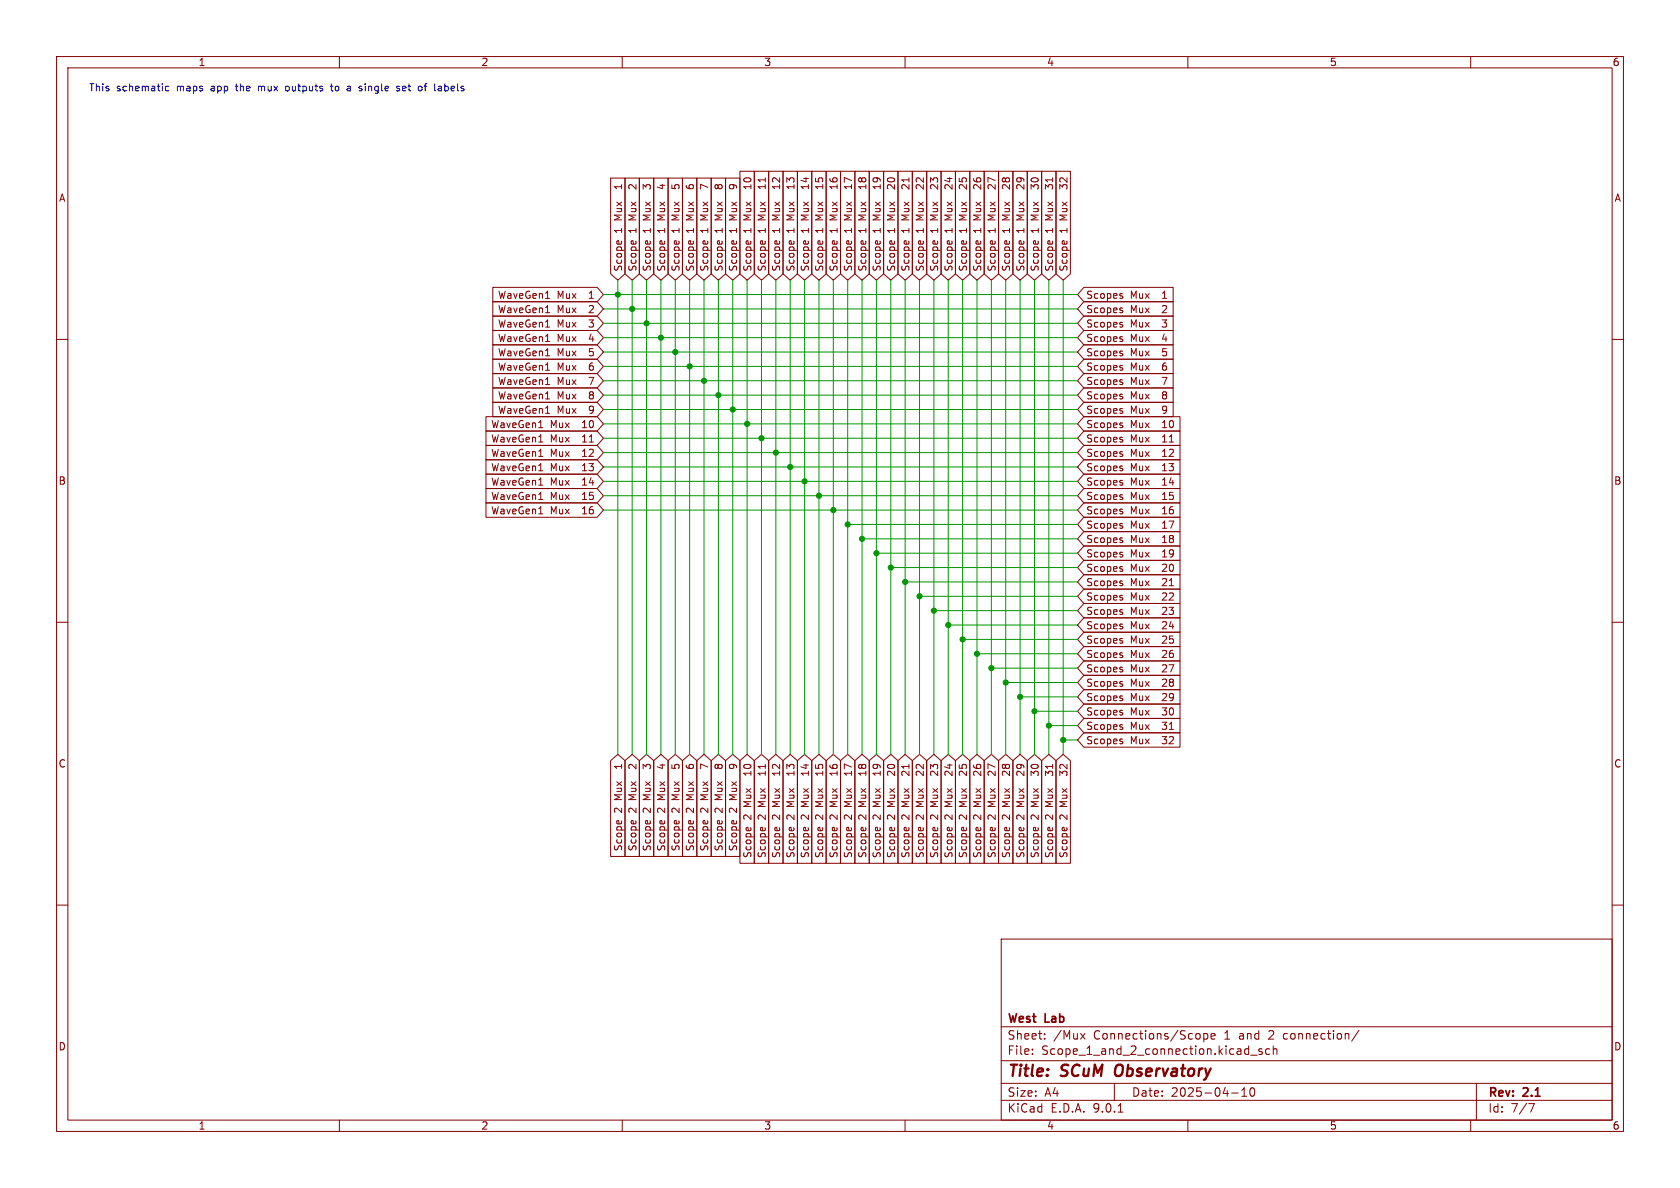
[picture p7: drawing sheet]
<svg xmlns="http://www.w3.org/2000/svg" width="297mm" height="210mm" viewBox="0 0 297 210" stroke-linecap="round" stroke-linejoin="round" font-family="sans-serif">
<g fill="none" stroke="#840000" stroke-width=".18">
<path d="M10 10h277v190h-277zM12 12h273v186h-273zM60 10v2M110 10v2M160 10v2M210 10v2M260 10v2M107.9 31.5h2.6v16.9l-1.3 1.1-1.3-1.1zM108.9 33.2l.1 .2M109.9 32.6v.8M110.5 31.5h2.5v16.9l-1.2 1.1-1.3-1.1zM113 31.5h2.6v16.9l-1.3 1.1-1.3-1.1z"/>
<path d="M115.6 31.5h2.5v16.9l-1.3 1.1-1.2-1.1zM118.1 31.5h2.6v16.9l-1.3 1.1-1.3-1.1zM120.6 31.5h2.6v16.9l-1.3 1.1-1.3-1.1zM123.2 31.5h2.5v16.9l-1.2 1.1-1.3-1.1zM125.7 31.5h2.6v16.9l-1.3 1.1-1.3-1.1zM128.3 31.5h2.5v16.9l-1.3 1.1-1.2-1.1zM130.8 30.3h2.6v18.1l-1.3 1.1-1.3-1.1zM131.8 33.2v.2M132.8 32.6v.8M133.3 30.3h2.6v18.1l-1.3 1.1-1.3-1.1zM134.3 33.2l.1 .2M135.3 32.6v.8"/>
<path d="M135.9 30.3h2.5v18.1l-1.2 1.1-1.3-1.1zM136.9 33.2v.2M137.8 32.6v.8M138.4 30.3h2.6v18.1l-1.3 1.1-1.3-1.1zM139.4 33.2l.1 .2M140.4 32.6v.8M141 30.3h2.5v18.1l-1.3 1.1-1.2-1.1zM141.9 33.2l.1 .2M142.9 32.6v.8M143.5 30.3h2.6v18.1l-1.3 1.1-1.3-1.1zM144.5 33.2v.2M145.5 32.6v.8"/>
<path d="M146 30.3h2.6v18.1l-1.3 1.1-1.3-1.1zM147 33.2l.1 .2M148 32.6v.8M148.6 30.3h2.5v18.1l-1.2 1.1-1.3-1.1zM149.6 33.2v.2M150.5 32.6v.8M151.1 30.3h2.6v18.1l-1.3 1.1-1.3-1.1zM152.1 33.2l.1 .2M153.1 32.6v.8M153.7 30.3h2.5v18.1l-1.3 1.1-1.2-1.1zM154.6 33.2l.1 .2M155.6 32.6v.8"/>
<path d="M156.2 30.3h2.6v18.1l-1.3 1.1-1.3-1.1zM158.7 30.3h2.6v18.1l-1.3 1.1-1.3-1.1zM161.3 30.3h2.5v18.1l-1.2 1.1-1.3-1.1zM163.8 30.3h2.6v18.1l-1.3 1.1-1.3-1.1zM166.4 30.3h2.5v18.1l-1.3 1.1-1.2-1.1zM168.9 30.3h2.6v18.1l-1.3 1.1-1.3-1.1zM171.4 30.3h2.6v18.1l-1.3 1.1-1.3-1.1zM174 30.3h2.5v18.1l-1.2 1.1-1.3-1.1zM176.5 30.3h2.6v18.1l-1.3 1.1-1.3-1.1zM179.1 30.3h2.5v18.1l-1.3 1.1-1.2-1.1zM181.6 30.3h2.6v18.1l-1.3 1.1-1.3-1.1zM184.1 30.3h2.6v18.1l-1.3 1.1-1.3-1.1z"/>
<path d="M186.7 30.3h2.5v18.1l-1.2 1.1-1.3-1.1zM87.1 55.9h18.5l1.1 1.3-1.1 1.2h-18.5zM87.1 58.4h18.5l1.1 1.3-1.1 1.3h-18.5zM87.1 50.8h18.5l1.1 1.3-1.1 1.2h-18.5zM87.1 53.3h18.5l1.1 1.3-1.1 1.3h-18.5zM96.4 57.8h.8M96.4 52.7h.8M96.4 55.3h.8M191.6 55.9h15.8v2.5h-15.8l-1.1-1.2zM191.6 53.3h15.8v2.6h-15.8l-1.1-1.3zM191.6 50.8h15.8v2.5h-15.8l-1.1-1.2zM191.6 58.4h15.8v2.6h-15.8l-1.1-1.3z"/>
<path d="M198.3 52.3l.2 .2-.2 .2M198.3 54.9l.2 .1-.2 .3M198.3 57.4l.2 .2-.2 .2M198.3 59.9l.2 .2-.2 .3M198.3 57h.1M198.3 54.4l.1 .1M198.3 51.9l.1 .1M198.3 59.5l.1 .1M10 60h2M85.9 76.2h19.7l1.1 1.3-1.1 1.2h-19.7zM85.9 78.7h19.7l1.1 1.3-1.1 1.3h-19.7zM85.9 73.7h19.7l1.1 1.2-1.1 1.3h-19.7z"/>
<path d="M87.1 68.6h18.5l1.1 1.3-1.1 1.2h-18.5zM87.1 63.5h18.5l1.1 1.3-1.1 1.2h-18.5zM87.1 61h18.5l1.1 1.2-1.1 1.3h-18.5zM87.1 71.1h18.5l1.1 1.3-1.1 1.3h-18.5zM87.1 66h18.5l1.1 1.3-1.1 1.3h-18.5zM95.2 78.1h.8M95.2 75.6h.8M96.4 70.5h.8M96.4 65.4h.8M96.4 60.4h.8M96.4 62.9h.8M96.4 73.1h.8"/>
<path d="M96.4 68h.8M191.6 61h15.8v2.5h-15.8l-1.1-1.3zM191.6 78.7h17v2.6h-17l-1.1-1.3zM191.6 76.2h17v2.5h-17l-1.1-1.2zM191.6 73.7h17v2.5h-17l-1.1-1.3zM191.6 71.1h15.8v2.6h-15.8l-1.1-1.3zM191.6 63.5h15.8v2.5h-15.8l-1.1-1.2zM191.6 68.6h15.8v2.5h-15.8l-1.1-1.2zM191.6 66h15.8v2.6h-15.8l-1.1-1.3zM198.3 62.5l.2 .2-.2 .2M198.3 65l.2 .2-.2 .2M198.3 67.6l.2 .1-.2 .3"/>
<path d="M198.3 70.1l.2 .2-.2 .2M198.3 72.6l.2 .2-.2 .3M198.3 75.2l.2 .2-.2 .2M198.3 77.7l.2 .2-.2 .2M198.3 62.1h.1M198.3 79.8l.1 .1M198.3 77.3l.1 .1M198.3 74.8h.1M198.3 72.2l.1 .1M198.3 64.6l.1 .1M198.3 69.7h.1M198.3 67.1l.1 .1"/>
<path d="M285 60h2M85.9 83.8h19.7l1.1 1.3-1.1 1.3h-19.7zM85.9 81.3h19.7l1.1 1.3-1.1 1.2h-19.7zM85.9 86.4h19.7l1.1 1.2-1.1 1.3h-19.7zM85.9 88.9h19.7l1.1 1.3-1.1 1.2h-19.7zM95.2 85.8h.8M95.2 83.2h.8M95.2 80.7h.8M95.2 88.3h.8M95.2 90.8h.8M191.6 96.5h17v2.6h-17l-1.1-1.3zM191.6 91.4h17v2.6h-17l-1.1-1.3z"/>
<path d="M191.6 88.9h17v2.5h-17l-1.1-1.2zM191.6 94h17v2.5h-17l-1.1-1.2zM191.6 86.4h17v2.5h-17l-1.1-1.3zM191.6 81.3h17v2.5h-17l-1.1-1.2zM191.6 99.1h17v2.5h-17l-1.1-1.3zM191.6 83.8h17v2.6h-17l-1.1-1.3zM198.3 80.3l.2 .1-.2 .3M198.3 82.8l.2 .2-.2 .2M198.3 85.3l.2 .2-.2 .3M198.3 87.9l.2 .2-.2 .2M198.3 90.4l.2 .2-.2 .2M198.3 93l.2 .1-.2 .3"/>
<path d="M198.3 95.5l.2 .2-.2 .2M198.3 98l.2 .2-.2 .3M198.3 97.6l.1 .1M198.3 92.5l.1 .1M198.3 90l.1 .1M198.3 95.1h.1M198.3 87.5h.1M198.3 82.4h.1M198.3 84.9l.1 .1M10 110h2M191.6 111.8h17v2.5h-17l-1.1-1.3zM191.6 104.1h17v2.6h-17l-1.1-1.3z"/>
<path d="M191.6 106.7h17v2.5h-17l-1.1-1.2zM191.6 114.3h17v2.5h-17l-1.1-1.2zM191.6 116.8h17v2.6h-17l-1.1-1.3zM191.6 119.4h17v2.5h-17l-1.1-1.2zM191.6 109.2h17v2.6h-17l-1.1-1.3zM191.6 101.6h17v2.5h-17l-1.1-1.2zM198.3 113.3l.2 .2-.2 .2M198.3 100.6l.2 .2-.2 .2M198.3 103.1l.2 .2-.2 .2M198.3 105.7l.2 .1-.2 .3M198.3 108.2l.2 .2-.2 .2M198.3 110.7l.2 .2-.2 .3"/>
<path d="M198.3 115.8l.2 .2-.2 .2M198.3 118.4l.2 .1-.2 .3M198.3 112.9h.1M198.3 105.2l.1 .1M198.3 107.8h.1M198.3 115.4l.1 .1M198.3 117.9l.1 .1M198.3 110.3l.1 .1M198.3 102.7l.1 .1M198.3 100.2h.1M285 110h2M107.9 134.5l1.3-1.1 1.3 1.1v16.9h-2.6z"/>
<path d="M108.9 135.7l.1 .1M109.9 135.1v.7M110.5 134.5l1.3-1.1 1.2 1.1v16.9h-2.5zM113 134.5l1.3-1.1 1.3 1.1v16.9h-2.6zM115.6 134.5l1.2-1.1 1.3 1.1v16.9h-2.5zM118.1 134.5l1.3-1.1 1.3 1.1v16.9h-2.6zM120.6 134.5l1.3-1.1 1.3 1.1v16.9h-2.6zM123.2 134.5l1.3-1.1 1.2 1.1v16.9h-2.5zM125.7 134.5l1.3-1.1 1.3 1.1v16.9h-2.6zM128.3 134.5l1.2-1.1 1.3 1.1v16.9h-2.5zM130.8 134.5l1.3-1.1 1.3 1.1v18.1h-2.6zM131.8 136.9v.2"/>
<path d="M132.8 136.3v.8M133.3 134.5l1.3-1.1 1.3 1.1v18.1h-2.6zM134.3 136.9l.1 .2M135.3 136.3v.8M135.9 134.5l1.3-1.1 1.2 1.1v18.1h-2.5zM136.9 136.9v.2M137.8 136.3v.8M138.4 134.5l1.3-1.1 1.3 1.1v18.1h-2.6zM139.4 136.9l.1 .2M140.4 136.3v.8M141 134.5l1.2-1.1 1.3 1.1v18.1h-2.5zM141.9 136.9l.1 .2"/>
<path d="M142.9 136.3v.8M143.5 134.5l1.3-1.1 1.3 1.1v18.1h-2.6zM144.5 136.9v.2M145.5 136.3v.8M146 134.5l1.3-1.1 1.3 1.1v18.1h-2.6zM147 136.9l.1 .2M148 136.3v.8M148.6 134.5l1.3-1.1 1.2 1.1v18.1h-2.5zM149.6 136.9v.2M150.5 136.3v.8M151.1 134.5l1.3-1.1 1.3 1.1v18.1h-2.6zM152.1 136.9l.1 .2"/>
<path d="M153.1 136.3v.8M153.7 134.5l1.2-1.1 1.3 1.1v18.1h-2.5zM154.6 136.9l.1 .2M155.6 136.3v.8M156.2 134.5l1.3-1.1 1.3 1.1v18.1h-2.6zM158.7 134.5l1.3-1.1 1.3 1.1v18.1h-2.6zM161.3 134.5l1.3-1.1 1.2 1.1v18.1h-2.5zM163.8 134.5l1.3-1.1 1.3 1.1v18.1h-2.6zM166.4 134.5l1.2-1.1 1.3 1.1v18.1h-2.5zM168.9 134.5l1.3-1.1 1.3 1.1v18.1h-2.6zM171.4 134.5l1.3-1.1 1.3 1.1v18.1h-2.6zM174 134.5l1.3-1.1 1.2 1.1v18.1h-2.5z"/>
<path d="M176.5 134.5l1.3-1.1 1.3 1.1v18.1h-2.6zM179.1 134.5l1.2-1.1 1.3 1.1v18.1h-2.5zM181.6 134.5l1.3-1.1 1.3 1.1v18.1h-2.6zM184.1 134.5l1.3-1.1 1.3 1.1v18.1h-2.6zM186.7 134.5l1.3-1.1 1.2 1.1v18.1h-2.5zM191.6 121.9h17v2.6h-17l-1.1-1.3zM191.6 129.5h17v2.6h-17l-1.1-1.3zM191.6 124.5h17v2.5h-17l-1.1-1.3zM191.6 127h17v2.5h-17l-1.1-1.2zM198.3 120.9l.2 .2-.2 .2M198.3 123.4l.2 .2-.2 .3M198.3 126l.2 .2-.2 .2"/>
<path d="M198.3 128.5l.2 .2-.2 .2M198.3 131.1l.2 .1-.2 .3M198.3 123l.1 .1M198.3 130.6l.1 .1M198.3 120.5h.1M198.3 125.6h.1M198.3 128.1l.1 .1M10 160h2M177 166h108v32h-108zM285 160h2M60 198v2M110 198v2"/>
<path d="M160 198v2M177 194.5h108M177 191.5h108M177 187.5h108M177 181.5h108M182.5 186.3v.1M182.5 185.5v.1M184.7 183.6v.1M184.7 182.8v.1M191 182.7l.8 1M191.8 182.7l-.8 1M197 191.5v3"/>
<path d="M197.7 196.6h.8M210 198v2M212.1 182.8v.8M212.8 182.7v1.5M212.8 182.8l.4-.1 .3 .3v.4l-.1 .2h-.6M214.1 183.2l.7-.1-.1-.3-.4-.1-.2 .2 .1 .7h.5M217.7 193.2h1.2M219.5 193.8h.9M219.5 192.7l.5-.4v1.5M221.1 186.5h1.1M221.1 192.4l.2-.1a.81 .81 0 0 1 .6 .6 .81 .81 0 0 1-.3 .8l-.1 .1a.81 .81 0 0 1-.4-1.4zM223.1 185.5l-.4-.1-.2 .2 .1 .2 .5 .2v.3h-.6"/>
<path d="M224.5 185.5l-.5-.1-.3 .3v.4l.2 .2h.6M225.1 185.5l.2-.1 .4 .1v.9M225.1 184.9v1.5M240.2 182.1l-1.2 2M260 198v2M261 191.5v6.5M270.2 195.1h1l-.6 1.5"/>
</g>
<path d="M197.3 188.5a1.5 1.5 0 0 0 0 1.6" fill="none" stroke="#840000" stroke-width=".4"/>
<g fill="none" stroke="#009600" stroke-width=".18">
<path d="M106.7 57.2h83.8M106.7 59.7h83.8M106.7 54.6h83.8M106.7 52.1h83.8M109.2 49.5v83.9M111.8 49.5v83.9M114.3 49.5v83.9M116.8 49.5v83.9M119.4 49.5v83.9M121.9 49.5v83.9M124.5 49.5v83.9M127 49.5v83.9"/>
<path d="M129.5 49.5v83.9M132.1 49.5v83.9M134.6 49.5v83.9M137.2 49.5v83.9M139.7 49.5v83.9M142.2 49.5v83.9M144.8 49.5v83.9M147.3 49.5v83.9M149.9 49.5v83.9M152.4 49.5v83.9M154.9 49.5v83.9M157.5 49.5v83.9"/>
<path d="M160 49.5v83.9M162.6 49.5v83.9M165.1 49.5v83.9M167.6 49.5v83.9M170.2 49.5v83.9M172.7 49.5v83.9M175.3 49.5v83.9M177.8 49.5v83.9M180.3 49.5v83.9M182.9 49.5v83.9M185.4 49.5v83.9M188 49.5v83.9"/>
<path d="M106.7 72.4h83.8M106.7 74.9h83.8M106.7 69.9h83.8M106.7 62.2h83.8M106.7 64.8h83.8M106.7 67.3h83.8M106.7 77.5h83.8M106.7 80h83.8M106.7 82.6h83.8M106.7 87.6h83.8M106.7 85.1h83.8M106.7 90.2h83.8"/>
<path d="M149.9 92.7h40.6M152.4 95.3h38.1M154.9 97.8h35.6M157.5 100.3h33M160 102.9h30.5M162.6 105.4h27.9M165.1 108h25.4M167.6 110.5h22.9M170.2 113h20.3M172.7 115.6h17.8M175.3 118.1h15.2M177.8 120.7h12.7"/>
<path d="M180.3 123.2h10.2M182.9 125.7h7.6M185.4 128.3h5.1M188 130.8h2.5"/>
</g>
<g fill="none" stroke="#0000c2" stroke-width=".18">
<path d="M29.9 15.3l-.4-.1-.3 .3 .2 .5h.5M45.7 15.2v.9M45.9 15.2l-.2 .2M50.9 15.2l-.3 .1-.1 .2v.5l.4 .1M58.4 15.2h.5M58.6 14.8v1.1l.3 .2M61.5 15.2l.4 .1 .1 .8M62 16l-.5 .1M62 15.5l-.5 .1M70.1 15.5l.6 .3-.2 .3-.4-.1M70.6 15.3l-.3-.1-.2 .2M71.3 15.2l-.1 .2v.5l.1 .2"/>
<path d="M71.8 15.5l-.6 .2M75 15.2h.4M75.3 14.8l-.2 .2v1.1M77.9 15.2l.1 .2v.7M78 16l-.4 .1M78 15.5l-.4 .1"/>
</g>
<g fill="#009600" stroke="#009600" stroke-width=".18">
<circle cx="121.9" cy="64.8" r=".46"/>
<circle cx="119.4" cy="62.2" r=".46"/>
<circle cx="109.2" cy="52.1" r=".46"/>
<circle cx="111.8" cy="54.6" r=".46"/>
<circle cx="152.4" cy="95.3" r=".46"/>
<circle cx="149.9" cy="92.7" r=".46"/>
<circle cx="154.9" cy="97.8" r=".46"/>
<circle cx="147.3" cy="90.2" r=".46"/>
<circle cx="177.8" cy="120.7" r=".46"/>
<circle cx="180.3" cy="123.2" r=".46"/>
<circle cx="175.3" cy="118.1" r=".46"/>
<circle cx="172.7" cy="115.6" r=".46"/>
<circle cx="182.9" cy="125.7" r=".46"/>
<circle cx="188" cy="130.8" r=".46"/>
<circle cx="185.4" cy="128.3" r=".46"/>
<circle cx="170.2" cy="113" r=".46"/>
<circle cx="165.1" cy="108" r=".46"/>
<circle cx="167.6" cy="110.5" r=".46"/>
<circle cx="160" cy="102.9" r=".46"/>
<circle cx="157.5" cy="100.3" r=".46"/>
<circle cx="162.6" cy="105.4" r=".46"/>
<circle cx="144.8" cy="87.6" r=".46"/>
<circle cx="137.2" cy="80" r=".46"/>
<circle cx="139.7" cy="82.6" r=".46"/>
<circle cx="129.5" cy="72.4" r=".46"/>
<circle cx="132.1" cy="74.9" r=".46"/>
<circle cx="127" cy="69.9" r=".46"/>
<circle cx="142.2" cy="85.1" r=".46"/>
<circle cx="134.6" cy="77.5" r=".46"/>
<circle cx="124.5" cy="67.3" r=".46"/>
<circle cx="114.3" cy="57.2" r=".46"/>
<circle cx="116.8" cy="59.7" r=".46"/>
</g>
<g font-size="2.8" fill="#840000">
<text x="178" y="190.9">Title:</text>
<text x="187.7" y="190.9">SCuM</text>
<text x="198" y="190.9">Observatory</text>
</g>
<g font-size="2.1" fill="#840000">
<text x="178" y="184">Sheet:</text>
<text x="178" y="181.2">West</text>
<text x="184.8" y="181.2">Lab</text>
<text x="186.2" y="184">/Mux</text>
<text x="193.4" y="184">Connections/Scope</text>
<text x="216.6" y="184">1</text>
<text x="219.3" y="184">and</text>
<text x="224.7" y="184">2</text>
<text x="227.4" y="184">connection/</text>
<text x="178" y="186.7">File:</text>
<text x="184.1" y="186.7">Scope_1_and_2_connection.kicad_sch</text>
<text x="178" y="196.9">KiCad</text>
<text x="178" y="194.1">Size:</text>
<text x="184.7" y="194.1">A4</text>
<text x="185.7" y="196.9">E.D.A.</text>
<text x="193.3" y="196.9">9.0.1</text>
<text x="200" y="194.1">Date:</text>
<text x="207" y="194.1">2025-04-10</text>
<text x="263" y="194.3">Rev:</text>
<text x="263" y="196.9">Id:</text>
<text x="267.1" y="196.9">7/7</text>
<text x="269.4" y="194.3">2.1</text>
</g>
<g font-size="1.8" fill="#840000">
<text x="35" y="11.9">1</text>
<text x="85" y="11.9">2</text>
<text x="135" y="11.9">3</text>
<text x="185" y="11.9">4</text>
<text x="235" y="11.9">5</text>
<text x="285" y="11.9">6</text>
<text x="10.3" y="35.9">A</text>
<text x="110.2" y="32.9" transform="rotate(-90 110.2 32.9)">1</text>
<text x="112.7" y="32.9" transform="rotate(-90 112.7 32.9)">2</text>
<text x="115.3" y="32.9" transform="rotate(-90 115.3 32.9)">3</text>
<text x="117.8" y="32.9" transform="rotate(-90 117.8 32.9)">4</text>
<text x="120.3" y="32.9" transform="rotate(-90 120.3 32.9)">5</text>
<text x="122.9" y="32.9" transform="rotate(-90 122.9 32.9)">6</text>
<text x="125.4" y="32.9" transform="rotate(-90 125.4 32.9)">7</text>
<text x="128" y="32.9" transform="rotate(-90 128 32.9)">8</text>
<text x="130.5" y="32.9" transform="rotate(-90 130.5 32.9)">9</text>
<text x="133" y="32.9" transform="rotate(-90 133 32.9)">10</text>
<text x="135.6" y="32.9" transform="rotate(-90 135.6 32.9)">11</text>
<text x="138.1" y="32.9" transform="rotate(-90 138.1 32.9)">12</text>
<text x="140.7" y="32.9" transform="rotate(-90 140.7 32.9)">13</text>
<text x="143.2" y="32.9" transform="rotate(-90 143.2 32.9)">14</text>
<text x="145.7" y="32.9" transform="rotate(-90 145.7 32.9)">15</text>
<text x="148.3" y="32.9" transform="rotate(-90 148.3 32.9)">16</text>
<text x="150.8" y="32.9" transform="rotate(-90 150.8 32.9)">17</text>
<text x="153.4" y="32.9" transform="rotate(-90 153.4 32.9)">18</text>
<text x="155.9" y="32.9" transform="rotate(-90 155.9 32.9)">19</text>
<text x="158.4" y="32.9" transform="rotate(-90 158.4 32.9)">20</text>
<text x="161" y="32.9" transform="rotate(-90 161 32.9)">21</text>
<text x="163.5" y="32.9" transform="rotate(-90 163.5 32.9)">22</text>
<text x="166.1" y="32.9" transform="rotate(-90 166.1 32.9)">23</text>
<text x="168.6" y="32.9" transform="rotate(-90 168.6 32.9)">24</text>
<text x="171.1" y="32.9" transform="rotate(-90 171.1 32.9)">25</text>
<text x="173.7" y="32.9" transform="rotate(-90 173.7 32.9)">26</text>
<text x="176.2" y="32.9" transform="rotate(-90 176.2 32.9)">27</text>
<text x="178.8" y="32.9" transform="rotate(-90 178.8 32.9)">28</text>
<text x="181.3" y="32.9" transform="rotate(-90 181.3 32.9)">29</text>
<text x="183.8" y="32.9" transform="rotate(-90 183.8 32.9)">30</text>
<text x="186.4" y="32.9" transform="rotate(-90 186.4 32.9)">31</text>
<text x="188.9" y="32.9" transform="rotate(-90 188.9 32.9)">32</text>
<text x="285.3" y="35.9">A</text>
<text x="110.2" y="41.2" transform="rotate(-90 110.2 41.2)">1</text>
<text x="110.2" y="38.9" transform="rotate(-90 110.2 38.9)">Mux</text>
<text x="112.7" y="41.2" transform="rotate(-90 112.7 41.2)">1</text>
<text x="112.7" y="38.9" transform="rotate(-90 112.7 38.9)">Mux</text>
<text x="115.3" y="41.2" transform="rotate(-90 115.3 41.2)">1</text>
<text x="115.3" y="38.9" transform="rotate(-90 115.3 38.9)">Mux</text>
<text x="117.8" y="41.2" transform="rotate(-90 117.8 41.2)">1</text>
<text x="117.8" y="38.9" transform="rotate(-90 117.8 38.9)">Mux</text>
<text x="120.3" y="41.2" transform="rotate(-90 120.3 41.2)">1</text>
<text x="120.3" y="38.9" transform="rotate(-90 120.3 38.9)">Mux</text>
<text x="122.9" y="41.2" transform="rotate(-90 122.9 41.2)">1</text>
<text x="122.9" y="38.9" transform="rotate(-90 122.9 38.9)">Mux</text>
<text x="125.4" y="41.2" transform="rotate(-90 125.4 41.2)">1</text>
<text x="125.4" y="38.9" transform="rotate(-90 125.4 38.9)">Mux</text>
<text x="128" y="41.2" transform="rotate(-90 128 41.2)">1</text>
<text x="128" y="38.9" transform="rotate(-90 128 38.9)">Mux</text>
<text x="130.5" y="41.2" transform="rotate(-90 130.5 41.2)">1</text>
<text x="130.5" y="38.9" transform="rotate(-90 130.5 38.9)">Mux</text>
<text x="133" y="41.2" transform="rotate(-90 133 41.2)">1</text>
<text x="133" y="38.9" transform="rotate(-90 133 38.9)">Mux</text>
<text x="135.6" y="41.2" transform="rotate(-90 135.6 41.2)">1</text>
<text x="135.6" y="38.9" transform="rotate(-90 135.6 38.9)">Mux</text>
<text x="138.1" y="41.2" transform="rotate(-90 138.1 41.2)">1</text>
<text x="138.1" y="38.9" transform="rotate(-90 138.1 38.9)">Mux</text>
<text x="140.7" y="41.2" transform="rotate(-90 140.7 41.2)">1</text>
<text x="140.7" y="38.9" transform="rotate(-90 140.7 38.9)">Mux</text>
<text x="143.2" y="41.2" transform="rotate(-90 143.2 41.2)">1</text>
<text x="143.2" y="38.9" transform="rotate(-90 143.2 38.9)">Mux</text>
<text x="145.7" y="41.2" transform="rotate(-90 145.7 41.2)">1</text>
<text x="145.7" y="38.9" transform="rotate(-90 145.7 38.9)">Mux</text>
<text x="148.3" y="41.2" transform="rotate(-90 148.3 41.2)">1</text>
<text x="148.3" y="38.9" transform="rotate(-90 148.3 38.9)">Mux</text>
<text x="150.8" y="41.2" transform="rotate(-90 150.8 41.2)">1</text>
<text x="150.8" y="38.9" transform="rotate(-90 150.8 38.9)">Mux</text>
<text x="153.4" y="41.2" transform="rotate(-90 153.4 41.2)">1</text>
<text x="153.4" y="38.9" transform="rotate(-90 153.4 38.9)">Mux</text>
<text x="155.9" y="41.2" transform="rotate(-90 155.9 41.2)">1</text>
<text x="155.9" y="38.9" transform="rotate(-90 155.9 38.9)">Mux</text>
<text x="158.4" y="41.2" transform="rotate(-90 158.4 41.2)">1</text>
<text x="158.4" y="38.9" transform="rotate(-90 158.4 38.9)">Mux</text>
<text x="161" y="41.2" transform="rotate(-90 161 41.2)">1</text>
<text x="161" y="38.9" transform="rotate(-90 161 38.9)">Mux</text>
<text x="163.5" y="41.2" transform="rotate(-90 163.5 41.2)">1</text>
<text x="163.5" y="38.9" transform="rotate(-90 163.5 38.9)">Mux</text>
<text x="166.1" y="41.2" transform="rotate(-90 166.1 41.2)">1</text>
<text x="166.1" y="38.9" transform="rotate(-90 166.1 38.9)">Mux</text>
<text x="168.6" y="41.2" transform="rotate(-90 168.6 41.2)">1</text>
<text x="168.6" y="38.9" transform="rotate(-90 168.6 38.9)">Mux</text>
<text x="171.1" y="41.2" transform="rotate(-90 171.1 41.2)">1</text>
<text x="171.1" y="38.9" transform="rotate(-90 171.1 38.9)">Mux</text>
<text x="173.7" y="41.2" transform="rotate(-90 173.7 41.2)">1</text>
<text x="173.7" y="38.9" transform="rotate(-90 173.7 38.9)">Mux</text>
<text x="176.2" y="41.2" transform="rotate(-90 176.2 41.2)">1</text>
<text x="176.2" y="38.9" transform="rotate(-90 176.2 38.9)">Mux</text>
<text x="178.8" y="41.2" transform="rotate(-90 178.8 41.2)">1</text>
<text x="178.8" y="38.9" transform="rotate(-90 178.8 38.9)">Mux</text>
<text x="181.3" y="41.2" transform="rotate(-90 181.3 41.2)">1</text>
<text x="181.3" y="38.9" transform="rotate(-90 181.3 38.9)">Mux</text>
<text x="183.8" y="41.2" transform="rotate(-90 183.8 41.2)">1</text>
<text x="183.8" y="38.9" transform="rotate(-90 183.8 38.9)">Mux</text>
<text x="186.4" y="41.2" transform="rotate(-90 186.4 41.2)">1</text>
<text x="186.4" y="38.9" transform="rotate(-90 186.4 38.9)">Mux</text>
<text x="188.9" y="41.2" transform="rotate(-90 188.9 41.2)">1</text>
<text x="188.9" y="38.9" transform="rotate(-90 188.9 38.9)">Mux</text>
<text x="87.9" y="53">WaveGen1</text>
<text x="98.5" y="53">Mux</text>
<text x="104.4" y="53">1</text>
<text x="110.2" y="48.1" transform="rotate(-90 110.2 48.1)">Scope</text>
<text x="112.7" y="48.1" transform="rotate(-90 112.7 48.1)">Scope</text>
<text x="115.3" y="48.1" transform="rotate(-90 115.3 48.1)">Scope</text>
<text x="117.8" y="48.1" transform="rotate(-90 117.8 48.1)">Scope</text>
<text x="120.3" y="48.1" transform="rotate(-90 120.3 48.1)">Scope</text>
<text x="122.9" y="48.1" transform="rotate(-90 122.9 48.1)">Scope</text>
<text x="125.4" y="48.1" transform="rotate(-90 125.4 48.1)">Scope</text>
<text x="128" y="48.1" transform="rotate(-90 128 48.1)">Scope</text>
<text x="130.5" y="48.1" transform="rotate(-90 130.5 48.1)">Scope</text>
<text x="133" y="48.1" transform="rotate(-90 133 48.1)">Scope</text>
<text x="135.6" y="48.1" transform="rotate(-90 135.6 48.1)">Scope</text>
<text x="138.1" y="48.1" transform="rotate(-90 138.1 48.1)">Scope</text>
<text x="140.7" y="48.1" transform="rotate(-90 140.7 48.1)">Scope</text>
<text x="143.2" y="48.1" transform="rotate(-90 143.2 48.1)">Scope</text>
<text x="145.7" y="48.1" transform="rotate(-90 145.7 48.1)">Scope</text>
<text x="148.3" y="48.1" transform="rotate(-90 148.3 48.1)">Scope</text>
<text x="150.8" y="48.1" transform="rotate(-90 150.8 48.1)">Scope</text>
<text x="153.4" y="48.1" transform="rotate(-90 153.4 48.1)">Scope</text>
<text x="155.9" y="48.1" transform="rotate(-90 155.9 48.1)">Scope</text>
<text x="158.4" y="48.1" transform="rotate(-90 158.4 48.1)">Scope</text>
<text x="161" y="48.1" transform="rotate(-90 161 48.1)">Scope</text>
<text x="163.5" y="48.1" transform="rotate(-90 163.5 48.1)">Scope</text>
<text x="166.1" y="48.1" transform="rotate(-90 166.1 48.1)">Scope</text>
<text x="168.6" y="48.1" transform="rotate(-90 168.6 48.1)">Scope</text>
<text x="171.1" y="48.1" transform="rotate(-90 171.1 48.1)">Scope</text>
<text x="173.7" y="48.1" transform="rotate(-90 173.7 48.1)">Scope</text>
<text x="176.2" y="48.1" transform="rotate(-90 176.2 48.1)">Scope</text>
<text x="178.8" y="48.1" transform="rotate(-90 178.8 48.1)">Scope</text>
<text x="181.3" y="48.1" transform="rotate(-90 181.3 48.1)">Scope</text>
<text x="183.8" y="48.1" transform="rotate(-90 183.8 48.1)">Scope</text>
<text x="186.4" y="48.1" transform="rotate(-90 186.4 48.1)">Scope</text>
<text x="188.9" y="48.1" transform="rotate(-90 188.9 48.1)">Scope</text>
<text x="191.9" y="53">Scopes</text>
<text x="199.8" y="53">Mux</text>
<text x="205.8" y="53">1</text>
<text x="87.9" y="58.1">WaveGen1</text>
<text x="87.9" y="55.6">WaveGen1</text>
<text x="98.5" y="58.1">Mux</text>
<text x="98.5" y="55.6">Mux</text>
<text x="104.4" y="58.1">3</text>
<text x="104.4" y="55.6">2</text>
<text x="191.9" y="58.1">Scopes</text>
<text x="191.9" y="55.6">Scopes</text>
<text x="199.8" y="58.1">Mux</text>
<text x="199.8" y="55.6">Mux</text>
<text x="205.8" y="58.1">3</text>
<text x="205.8" y="55.6">2</text>
<text x="87.9" y="65.7">WaveGen1</text>
<text x="87.9" y="60.6">WaveGen1</text>
<text x="87.9" y="63.2">WaveGen1</text>
<text x="98.5" y="65.7">Mux</text>
<text x="98.5" y="60.6">Mux</text>
<text x="98.5" y="63.2">Mux</text>
<text x="104.4" y="65.7">6</text>
<text x="104.4" y="60.6">4</text>
<text x="104.4" y="63.2">5</text>
<text x="191.9" y="63.2">Scopes</text>
<text x="191.9" y="60.6">Scopes</text>
<text x="191.9" y="65.7">Scopes</text>
<text x="199.8" y="63.2">Mux</text>
<text x="199.8" y="60.6">Mux</text>
<text x="199.8" y="65.7">Mux</text>
<text x="205.8" y="63.2">5</text>
<text x="205.8" y="60.6">4</text>
<text x="205.8" y="65.7">6</text>
<text x="87.9" y="70.8">WaveGen1</text>
<text x="87.9" y="68.3">WaveGen1</text>
<text x="98.5" y="70.8">Mux</text>
<text x="98.5" y="68.3">Mux</text>
<text x="104.4" y="70.8">8</text>
<text x="104.4" y="68.3">7</text>
<text x="191.9" y="70.8">Scopes</text>
<text x="191.9" y="68.3">Scopes</text>
<text x="199.8" y="70.8">Mux</text>
<text x="199.8" y="68.3">Mux</text>
<text x="205.8" y="70.8">8</text>
<text x="205.8" y="68.3">7</text>
<text x="86.7" y="75.9">WaveGen1</text>
<text x="87.9" y="73.3">WaveGen1</text>
<text x="97.3" y="75.9">Mux</text>
<text x="98.5" y="73.3">Mux</text>
<text x="103.2" y="75.9">10</text>
<text x="104.4" y="73.3">9</text>
<text x="191.9" y="75.9">Scopes</text>
<text x="191.9" y="73.3">Scopes</text>
<text x="199.8" y="75.9">Mux</text>
<text x="199.8" y="73.3">Mux</text>
<text x="205.8" y="75.9">10</text>
<text x="205.8" y="73.3">9</text>
<text x="86.7" y="83.5">WaveGen1</text>
<text x="86.7" y="78.4">WaveGen1</text>
<text x="86.7" y="81">WaveGen1</text>
<text x="97.3" y="83.5">Mux</text>
<text x="97.3" y="78.4">Mux</text>
<text x="97.3" y="81">Mux</text>
<text x="103.2" y="83.5">13</text>
<text x="103.2" y="78.4">11</text>
<text x="103.2" y="81">12</text>
<text x="191.9" y="81">Scopes</text>
<text x="191.9" y="78.4">Scopes</text>
<text x="191.9" y="83.5">Scopes</text>
<text x="199.8" y="81">Mux</text>
<text x="199.8" y="78.4">Mux</text>
<text x="199.8" y="83.5">Mux</text>
<text x="205.8" y="81">12</text>
<text x="205.8" y="78.4">11</text>
<text x="205.8" y="83.5">13</text>
<text x="10.3" y="85.9">B</text>
<text x="86.7" y="86">WaveGen1</text>
<text x="86.7" y="88.6">WaveGen1</text>
<text x="97.3" y="86">Mux</text>
<text x="97.3" y="88.6">Mux</text>
<text x="103.2" y="86">14</text>
<text x="103.2" y="88.6">15</text>
<text x="191.9" y="88.6">Scopes</text>
<text x="191.9" y="86">Scopes</text>
<text x="199.8" y="88.6">Mux</text>
<text x="199.8" y="86">Mux</text>
<text x="205.8" y="88.6">15</text>
<text x="205.8" y="86">14</text>
<text x="285.3" y="85.9">B</text>
<text x="86.7" y="91.1">WaveGen1</text>
<text x="97.3" y="91.1">Mux</text>
<text x="103.2" y="91.1">16</text>
<text x="191.9" y="93.7">Scopes</text>
<text x="191.9" y="91.1">Scopes</text>
<text x="199.8" y="93.7">Mux</text>
<text x="199.8" y="91.1">Mux</text>
<text x="205.8" y="93.7">17</text>
<text x="205.8" y="91.1">16</text>
<text x="191.9" y="98.7">Scopes</text>
<text x="191.9" y="96.2">Scopes</text>
<text x="191.9" y="101.3">Scopes</text>
<text x="199.8" y="98.7">Mux</text>
<text x="199.8" y="96.2">Mux</text>
<text x="199.8" y="101.3">Mux</text>
<text x="205.8" y="98.7">19</text>
<text x="205.8" y="96.2">18</text>
<text x="205.8" y="101.3">20</text>
<text x="191.9" y="106.4">Scopes</text>
<text x="191.9" y="103.8">Scopes</text>
<text x="199.8" y="106.4">Mux</text>
<text x="199.8" y="103.8">Mux</text>
<text x="205.8" y="106.4">22</text>
<text x="205.8" y="103.8">21</text>
<text x="191.9" y="114">Scopes</text>
<text x="191.9" y="108.9">Scopes</text>
<text x="191.9" y="111.4">Scopes</text>
<text x="199.8" y="114">Mux</text>
<text x="199.8" y="108.9">Mux</text>
<text x="199.8" y="111.4">Mux</text>
<text x="205.8" y="114">25</text>
<text x="205.8" y="108.9">23</text>
<text x="205.8" y="111.4">24</text>
<text x="191.9" y="116.5">Scopes</text>
<text x="191.9" y="119.1">Scopes</text>
<text x="199.8" y="116.5">Mux</text>
<text x="199.8" y="119.1">Mux</text>
<text x="205.8" y="116.5">26</text>
<text x="205.8" y="119.1">27</text>
<text x="191.9" y="124.1">Scopes</text>
<text x="191.9" y="121.6">Scopes</text>
<text x="199.8" y="124.1">Mux</text>
<text x="199.8" y="121.6">Mux</text>
<text x="205.8" y="124.1">29</text>
<text x="205.8" y="121.6">28</text>
<text x="191.9" y="131.8">Scopes</text>
<text x="191.9" y="126.7">Scopes</text>
<text x="191.9" y="129.2">Scopes</text>
<text x="199.8" y="131.8">Mux</text>
<text x="199.8" y="126.7">Mux</text>
<text x="199.8" y="129.2">Mux</text>
<text x="205.8" y="131.8">32</text>
<text x="205.8" y="126.7">30</text>
<text x="205.8" y="129.2">31</text>
<text x="10.3" y="135.9">C</text>
<text x="110.2" y="135.4" transform="rotate(-90 110.2 135.4)">1</text>
<text x="112.7" y="135.4" transform="rotate(-90 112.7 135.4)">2</text>
<text x="115.3" y="135.4" transform="rotate(-90 115.3 135.4)">3</text>
<text x="117.8" y="135.4" transform="rotate(-90 117.8 135.4)">4</text>
<text x="120.3" y="135.4" transform="rotate(-90 120.3 135.4)">5</text>
<text x="122.9" y="135.4" transform="rotate(-90 122.9 135.4)">6</text>
<text x="125.4" y="135.4" transform="rotate(-90 125.4 135.4)">7</text>
<text x="128" y="135.4" transform="rotate(-90 128 135.4)">8</text>
<text x="130.5" y="135.4" transform="rotate(-90 130.5 135.4)">9</text>
<text x="133" y="136.6" transform="rotate(-90 133 136.6)">10</text>
<text x="135.6" y="136.6" transform="rotate(-90 135.6 136.6)">11</text>
<text x="138.1" y="136.6" transform="rotate(-90 138.1 136.6)">12</text>
<text x="140.7" y="136.6" transform="rotate(-90 140.7 136.6)">13</text>
<text x="143.2" y="136.6" transform="rotate(-90 143.2 136.6)">14</text>
<text x="145.7" y="136.6" transform="rotate(-90 145.7 136.6)">15</text>
<text x="148.3" y="136.6" transform="rotate(-90 148.3 136.6)">16</text>
<text x="150.8" y="136.6" transform="rotate(-90 150.8 136.6)">17</text>
<text x="153.4" y="136.6" transform="rotate(-90 153.4 136.6)">18</text>
<text x="155.9" y="136.6" transform="rotate(-90 155.9 136.6)">19</text>
<text x="158.4" y="136.6" transform="rotate(-90 158.4 136.6)">20</text>
<text x="161" y="136.6" transform="rotate(-90 161 136.6)">21</text>
<text x="163.5" y="136.6" transform="rotate(-90 163.5 136.6)">22</text>
<text x="166.1" y="136.6" transform="rotate(-90 166.1 136.6)">23</text>
<text x="168.6" y="136.6" transform="rotate(-90 168.6 136.6)">24</text>
<text x="171.1" y="136.6" transform="rotate(-90 171.1 136.6)">25</text>
<text x="173.7" y="136.6" transform="rotate(-90 173.7 136.6)">26</text>
<text x="176.2" y="136.6" transform="rotate(-90 176.2 136.6)">27</text>
<text x="178.8" y="136.6" transform="rotate(-90 178.8 136.6)">28</text>
<text x="181.3" y="136.6" transform="rotate(-90 181.3 136.6)">29</text>
<text x="183.8" y="136.6" transform="rotate(-90 183.8 136.6)">30</text>
<text x="186.4" y="136.6" transform="rotate(-90 186.4 136.6)">31</text>
<text x="188.9" y="136.6" transform="rotate(-90 188.9 136.6)">32</text>
<text x="285.3" y="135.9">C</text>
<text x="110.2" y="143.7" transform="rotate(-90 110.2 143.7)">2</text>
<text x="110.2" y="141.3" transform="rotate(-90 110.2 141.3)">Mux</text>
<text x="112.7" y="143.7" transform="rotate(-90 112.7 143.7)">2</text>
<text x="112.7" y="141.3" transform="rotate(-90 112.7 141.3)">Mux</text>
<text x="115.3" y="143.7" transform="rotate(-90 115.3 143.7)">2</text>
<text x="115.3" y="141.3" transform="rotate(-90 115.3 141.3)">Mux</text>
<text x="117.8" y="143.7" transform="rotate(-90 117.8 143.7)">2</text>
<text x="117.8" y="141.3" transform="rotate(-90 117.8 141.3)">Mux</text>
<text x="120.3" y="143.7" transform="rotate(-90 120.3 143.7)">2</text>
<text x="120.3" y="141.3" transform="rotate(-90 120.3 141.3)">Mux</text>
<text x="122.9" y="143.7" transform="rotate(-90 122.9 143.7)">2</text>
<text x="122.9" y="141.3" transform="rotate(-90 122.9 141.3)">Mux</text>
<text x="125.4" y="143.7" transform="rotate(-90 125.4 143.7)">2</text>
<text x="125.4" y="141.3" transform="rotate(-90 125.4 141.3)">Mux</text>
<text x="128" y="143.7" transform="rotate(-90 128 143.7)">2</text>
<text x="128" y="141.3" transform="rotate(-90 128 141.3)">Mux</text>
<text x="130.5" y="143.7" transform="rotate(-90 130.5 143.7)">2</text>
<text x="130.5" y="141.3" transform="rotate(-90 130.5 141.3)">Mux</text>
<text x="133" y="142.6" transform="rotate(-90 133 142.6)">Mux</text>
<text x="135.6" y="142.6" transform="rotate(-90 135.6 142.6)">Mux</text>
<text x="138.1" y="142.6" transform="rotate(-90 138.1 142.6)">Mux</text>
<text x="140.7" y="142.6" transform="rotate(-90 140.7 142.6)">Mux</text>
<text x="143.2" y="142.6" transform="rotate(-90 143.2 142.6)">Mux</text>
<text x="145.7" y="142.6" transform="rotate(-90 145.7 142.6)">Mux</text>
<text x="148.3" y="142.6" transform="rotate(-90 148.3 142.6)">Mux</text>
<text x="150.8" y="142.6" transform="rotate(-90 150.8 142.6)">Mux</text>
<text x="153.4" y="142.6" transform="rotate(-90 153.4 142.6)">Mux</text>
<text x="155.9" y="142.6" transform="rotate(-90 155.9 142.6)">Mux</text>
<text x="158.4" y="142.6" transform="rotate(-90 158.4 142.6)">Mux</text>
<text x="161" y="142.6" transform="rotate(-90 161 142.6)">Mux</text>
<text x="163.5" y="142.6" transform="rotate(-90 163.5 142.6)">Mux</text>
<text x="166.1" y="142.6" transform="rotate(-90 166.1 142.6)">Mux</text>
<text x="168.6" y="142.6" transform="rotate(-90 168.6 142.6)">Mux</text>
<text x="171.1" y="142.6" transform="rotate(-90 171.1 142.6)">Mux</text>
<text x="173.7" y="142.6" transform="rotate(-90 173.7 142.6)">Mux</text>
<text x="176.2" y="142.6" transform="rotate(-90 176.2 142.6)">Mux</text>
<text x="178.8" y="142.6" transform="rotate(-90 178.8 142.6)">Mux</text>
<text x="181.3" y="142.6" transform="rotate(-90 181.3 142.6)">Mux</text>
<text x="183.8" y="142.6" transform="rotate(-90 183.8 142.6)">Mux</text>
<text x="186.4" y="142.6" transform="rotate(-90 186.4 142.6)">Mux</text>
<text x="188.9" y="142.6" transform="rotate(-90 188.9 142.6)">Mux</text>
<text x="133" y="144.9" transform="rotate(-90 133 144.9)">2</text>
<text x="135.6" y="144.9" transform="rotate(-90 135.6 144.9)">2</text>
<text x="138.1" y="144.9" transform="rotate(-90 138.1 144.9)">2</text>
<text x="140.7" y="144.9" transform="rotate(-90 140.7 144.9)">2</text>
<text x="143.2" y="144.9" transform="rotate(-90 143.2 144.9)">2</text>
<text x="145.7" y="144.9" transform="rotate(-90 145.7 144.9)">2</text>
<text x="148.3" y="144.9" transform="rotate(-90 148.3 144.9)">2</text>
<text x="150.8" y="144.9" transform="rotate(-90 150.8 144.9)">2</text>
<text x="153.4" y="144.9" transform="rotate(-90 153.4 144.9)">2</text>
<text x="155.9" y="144.9" transform="rotate(-90 155.9 144.9)">2</text>
<text x="158.4" y="144.9" transform="rotate(-90 158.4 144.9)">2</text>
<text x="161" y="144.9" transform="rotate(-90 161 144.9)">2</text>
<text x="163.5" y="144.9" transform="rotate(-90 163.5 144.9)">2</text>
<text x="166.1" y="144.9" transform="rotate(-90 166.1 144.9)">2</text>
<text x="168.6" y="144.9" transform="rotate(-90 168.6 144.9)">2</text>
<text x="171.1" y="144.9" transform="rotate(-90 171.1 144.9)">2</text>
<text x="173.7" y="144.9" transform="rotate(-90 173.7 144.9)">2</text>
<text x="176.2" y="144.9" transform="rotate(-90 176.2 144.9)">2</text>
<text x="178.8" y="144.9" transform="rotate(-90 178.8 144.9)">2</text>
<text x="181.3" y="144.9" transform="rotate(-90 181.3 144.9)">2</text>
<text x="183.8" y="144.9" transform="rotate(-90 183.8 144.9)">2</text>
<text x="186.4" y="144.9" transform="rotate(-90 186.4 144.9)">2</text>
<text x="188.9" y="144.9" transform="rotate(-90 188.9 144.9)">2</text>
<text x="110.2" y="150.6" transform="rotate(-90 110.2 150.6)">Scope</text>
<text x="112.7" y="150.6" transform="rotate(-90 112.7 150.6)">Scope</text>
<text x="115.3" y="150.6" transform="rotate(-90 115.3 150.6)">Scope</text>
<text x="117.8" y="150.6" transform="rotate(-90 117.8 150.6)">Scope</text>
<text x="120.3" y="150.6" transform="rotate(-90 120.3 150.6)">Scope</text>
<text x="122.9" y="150.6" transform="rotate(-90 122.9 150.6)">Scope</text>
<text x="125.4" y="150.6" transform="rotate(-90 125.4 150.6)">Scope</text>
<text x="128" y="150.6" transform="rotate(-90 128 150.6)">Scope</text>
<text x="130.5" y="150.6" transform="rotate(-90 130.5 150.6)">Scope</text>
<text x="133" y="151.8" transform="rotate(-90 133 151.8)">Scope</text>
<text x="135.6" y="151.8" transform="rotate(-90 135.6 151.8)">Scope</text>
<text x="138.1" y="151.8" transform="rotate(-90 138.1 151.8)">Scope</text>
<text x="140.7" y="151.8" transform="rotate(-90 140.7 151.8)">Scope</text>
<text x="143.2" y="151.8" transform="rotate(-90 143.2 151.8)">Scope</text>
<text x="145.7" y="151.8" transform="rotate(-90 145.7 151.8)">Scope</text>
<text x="148.3" y="151.8" transform="rotate(-90 148.3 151.8)">Scope</text>
<text x="150.8" y="151.8" transform="rotate(-90 150.8 151.8)">Scope</text>
<text x="153.4" y="151.8" transform="rotate(-90 153.4 151.8)">Scope</text>
<text x="155.9" y="151.8" transform="rotate(-90 155.9 151.8)">Scope</text>
<text x="158.4" y="151.8" transform="rotate(-90 158.4 151.8)">Scope</text>
<text x="161" y="151.8" transform="rotate(-90 161 151.8)">Scope</text>
<text x="163.5" y="151.8" transform="rotate(-90 163.5 151.8)">Scope</text>
<text x="166.1" y="151.8" transform="rotate(-90 166.1 151.8)">Scope</text>
<text x="168.6" y="151.8" transform="rotate(-90 168.6 151.8)">Scope</text>
<text x="171.1" y="151.8" transform="rotate(-90 171.1 151.8)">Scope</text>
<text x="173.7" y="151.8" transform="rotate(-90 173.7 151.8)">Scope</text>
<text x="176.2" y="151.8" transform="rotate(-90 176.2 151.8)">Scope</text>
<text x="178.8" y="151.8" transform="rotate(-90 178.8 151.8)">Scope</text>
<text x="181.3" y="151.8" transform="rotate(-90 181.3 151.8)">Scope</text>
<text x="183.8" y="151.8" transform="rotate(-90 183.8 151.8)">Scope</text>
<text x="186.4" y="151.8" transform="rotate(-90 186.4 151.8)">Scope</text>
<text x="188.9" y="151.8" transform="rotate(-90 188.9 151.8)">Scope</text>
<text x="10.3" y="185.9">D</text>
<text x="285.3" y="185.9">D</text>
<text x="35" y="199.9">1</text>
<text x="85" y="199.9">2</text>
<text x="135" y="199.9">3</text>
<text x="185" y="199.9">4</text>
<text x="235" y="199.9">5</text>
<text x="285" y="199.9">6</text>
</g>
<g font-size="1.8" fill="#0000c2">
<text x="15.7" y="16.4">This</text>
<text x="20.6" y="16.4">schematic</text>
<text x="31.4" y="16.4">maps</text>
<text x="37.6" y="16.4">app</text>
<text x="42.2" y="16.4">the</text>
<text x="46.3" y="16.4">mux</text>
<text x="51.3" y="16.4">outputs</text>
<text x="59.6" y="16.4">to</text>
<text x="62.6" y="16.4">a</text>
<text x="65" y="16.4">single</text>
<text x="71.8" y="16.4">set</text>
<text x="75.8" y="16.4">of</text>
<text x="78.9" y="16.4">labels</text>
</g>
</svg>
